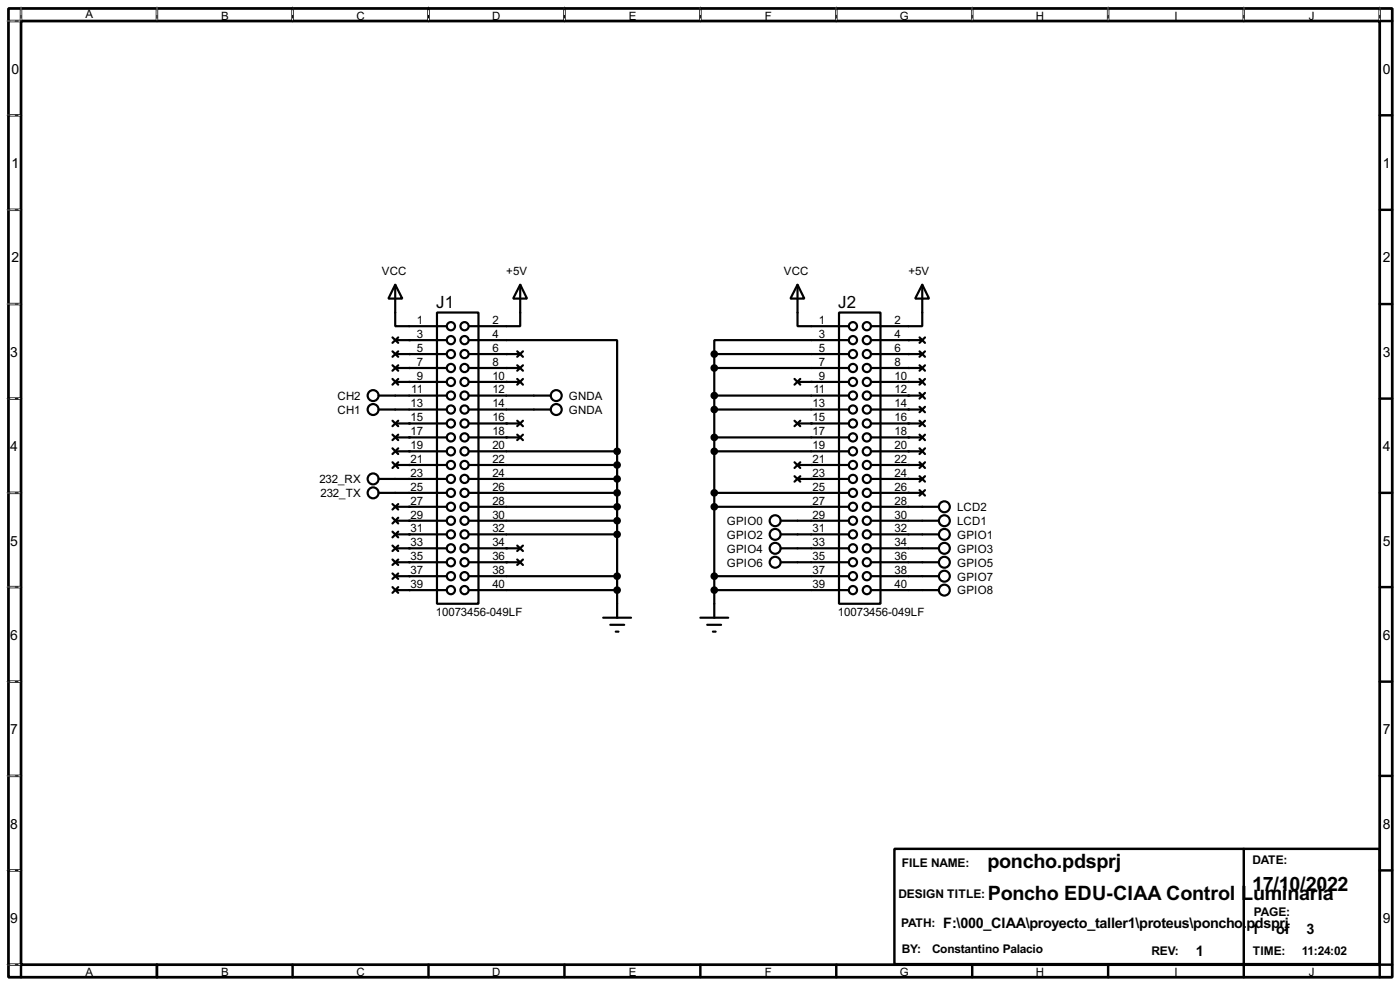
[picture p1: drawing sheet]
<svg xmlns="http://www.w3.org/2000/svg" width="256mm" height="180mm" viewBox="0 0 256 180" stroke-linecap="round" stroke-linejoin="round" font-family="sans-serif">
<path d="M1.6 1.6h253.5v177.3h-253.5zM3.9 3.9h248.9v172.7h-248.9z" fill="none" stroke="#000" stroke-width=".5"/>
<g fill="none" stroke="#000" stroke-width=".45">
<path d="M3.9 1.6v2.3h-2.3M28.8 1.6v2.3M53.6 1.6v2.3M78.5 1.6v2.3M103.4 1.6v2.3M128.3 1.6v2.3M153.2 1.6v2.3M178.1 1.6v2.3M203 1.6v2.3M227.9 1.6v2.3M252.8 1.6v2.3h2.3M1.6 21.1h2.3"/>
<path d="M1.6 38.4h2.3M252.8 21.1h2.3M252.8 38.4h2.3M1.6 55.7h2.3M252.8 55.7h2.3M1.6 73h2.3M252.8 73h2.3M1.6 90.2h2.3M252.8 90.2h2.3M1.6 107.5h2.3M252.8 107.5h2.3M1.6 124.8h2.3"/>
<path d="M252.8 124.8h2.3M1.6 142h2.3M1.6 159.3h2.3M163.9 155.4h88.9v21.1h-88.9zM227.9 155.4v21.1M252.8 142h2.3M252.8 159.3h2.3M1.6 176.6h2.3v2.3M28.8 176.6v2.3M53.6 176.6v2.3M78.5 176.6v2.3M103.4 176.6v2.3"/>
<path d="M128.3 176.6v2.3M153.2 176.6v2.3M178.1 176.6v2.3M203 176.6v2.3M227.9 176.6v2.3M255.1 176.6h-2.3v2.3"/>
</g>
<g fill="none" stroke="#fff" stroke-width=".18">
<path d="M1.3 3.9h2.3M3.9 1.3v2.3M28.8 1.3v2.3M53.6 1.3v2.3M78.5 1.3v2.3M103.4 1.3v2.3M128.3 1.3v2.3M153.2 1.3v2.3M178.1 1.3v2.3M203 1.3v2.3M227.9 1.3v2.3M252.8 1.3v2.3"/>
<path d="M1.3 21.1h2.3M1.3 38.4h2.3M1.3 55.7h2.3M1.3 73h2.3M1.3 90.2h2.3M1.3 107.5h2.3M1.3 124.8h2.3M1.3 142h2.3M1.3 159.3h2.3M1.3 176.6h2.3"/>
</g>
<g fill="none" stroke="#000" stroke-width=".18" stroke-dasharray=".5 1">
<path d="M1.3 3.9h2.3M3.9 1.3v2.3M28.8 1.3v2.3M53.6 1.3v2.3M78.5 1.3v2.3M103.4 1.3v2.3M128.3 1.3v2.3M153.2 1.3v2.3M178.1 1.3v2.3M203 1.3v2.3M227.9 1.3v2.3M252.8 1.3v2.3"/>
<path d="M1.3 21.1h2.3M1.3 38.4h2.3M1.3 55.7h2.3M1.3 73h2.3M1.3 90.2h2.3M1.3 107.5h2.3M1.3 124.8h2.3M1.3 142h2.3M1.3 159.3h2.3M1.3 176.6h2.3"/>
</g>
<g fill="none" stroke="#000" stroke-width=".4">
<path d="M72.4 52.1l1.3 2.6h-2.5zM72.4 52.1v7.6h9.4M80.1 57.2h7.6v53.3h-7.6zM95.3 52.1l1.3 2.6h-2.6zM95.3 52.1v7.6h-9.4M146.1 52.1l1.3 2.6h-2.6zM146.1 52.1v7.6h9.4M153.7 57.2h7.6v53.3h-7.6zM169 52.1l1.2 2.6h-2.5zM169 52.1v7.6h-9.4M69.4 72.4h12.4M69.4 75h12.4"/>
<path d="M71.9 61.8l1.1 1M71.9 64.3l1.1 1M71.9 66.9l1.1 1M71.9 69.4l1.1 1M71.9 77l1.1 1M71.9 79.6l1.1 1M72.4 64.8h9.4M72.4 67.4h9.4M72.4 62.3h9.4M72.4 69.9h9.4M72.4 77.5h9.4M73 61.8l-1.1 1"/>
<path d="M73 64.3l-1.1 1M73 66.9l-1.1 1M73 69.4l-1.1 1M73 77l-1.1 1M73 79.6l-1.1 1M85.9 62.3h27.2v20.3M85.9 72.4h15M85.9 75h15M85.9 64.8h9.4M85.9 67.4h9.4M85.9 69.9h9.4M85.9 77.5h9.4"/>
<path d="M94.8 79.6l1 1M94.8 77l1 1M94.8 69.4l1 1M94.8 66.9l1 1M94.8 64.3l1 1M95.8 79.6l-1 1M95.8 77l-1 1M95.8 69.4l-1 1M95.8 66.9l-1 1M95.8 64.3l-1 1M130.9 64.8v48.3M130.9 72.4h24.6"/>
<path d="M130.9 75h24.6M130.9 64.8h24.6M130.9 67.4h24.6M145.6 77l1 1M145.6 69.4l1 1M146.1 69.9h9.4M146.1 77.5h9.4M146.6 77l-1 1M146.6 69.4l-1 1M155.5 62.3h-24.6v2.5M159.6 72.4h9.4M159.6 75h9.4"/>
<path d="M159.6 64.8h9.4M159.6 67.4h9.4M159.6 62.3h9.4M159.6 69.9h9.4M159.6 77.5h9.4M168.5 61.8l1 1M168.5 64.3l1 1M168.5 66.9l1 1M168.5 69.4l1 1M168.5 71.9l1 1.1M168.5 74.5l1 1M168.5 77l1 1"/>
<path d="M168.5 79.6l1 1M169.5 61.8l-1 1M169.5 64.3l-1 1M169.5 66.9l-1 1M169.5 69.4l-1 1M169.5 71.9l-1 1.1M169.5 74.5l-1 1M169.5 77l-1 1M169.5 79.6l-1 1M69.4 87.7h12.4M69.4 90.2h12.4M71.9 82.1l1.1 1"/>
<path d="M71.9 84.6l1.1 1.1M71.9 92.3l1.1 1M71.9 94.8l1.1 1M71.9 97.3l1.1 1.1M71.9 99.9l1.1 1M72.4 82.6h9.4M72.4 85.1h9.4M72.4 92.8h9.4M72.4 95.3h9.4M72.4 97.8h9.4M72.4 80.1h9.4M73 82.1l-1.1 1"/>
<path d="M73 84.6l-1.1 1.1M73 92.3l-1.1 1M73 94.8l-1.1 1M73 97.3l-1.1 1.1M73 99.9l-1.1 1M85.9 82.6h27.2M85.9 85.1h27.2M85.9 87.7h27.2M85.9 90.2h27.2M85.9 92.8h27.2M85.9 95.3h27.2M85.9 97.8h27.2"/>
<path d="M85.9 80.1h9.4M94.8 99.9l1 1M95.8 99.9l-1 1M113.1 82.6v30.5M130.9 82.6h24.6M130.9 90.2h24.6M130.9 92.8h24.6M130.9 80.1h24.6M143.1 95.3h12.4M143.1 97.8h12.4M145.6 87.2l1 1M145.6 84.6l1 1.1"/>
<path d="M146.1 85.1h9.4M146.1 87.7h9.4M146.6 84.6l-1 1.1M146.6 87.2l-1 1M159.6 82.6h9.4M159.6 85.1h9.4M159.6 87.7h9.4M159.6 90.2h9.4M159.6 92.8h12.4M159.6 95.3h12.4M159.6 97.8h12.4M159.6 80.1h9.4"/>
<path d="M168.5 82.1l1 1M168.5 84.6l1 1.1M168.5 87.2l1 1M168.5 89.7l1 1M169.5 82.1l-1 1M169.5 84.6l-1 1.1M169.5 87.2l-1 1M169.5 89.7l-1 1M71.9 102.4l1.1 1M71.9 105l1.1 1M71.9 107.5l1.1 1M72.4 105.5h9.4"/>
<path d="M72.4 108h9.4M72.4 100.4h9.4M72.4 102.9h9.4M73 102.4l-1.1 1M73 105l-1.1 1M73 107.5l-1.1 1M85.9 105.5h27.2M85.9 108h27.2M85.9 100.4h9.4M85.9 102.9h9.4M94.8 102.4l1 1M95.8 102.4l-1 1"/>
<path d="M110.5 113.1h5.1M111.8 114.4h2.6M112.8 115.6h.5M128.3 113.1h5.1M129.6 114.4h2.5M130.6 115.6h.5M130.9 105.5h24.6M130.9 108h24.6M143.1 100.4h12.4M143.1 102.9h12.4M159.6 105.5h12.4M159.6 108h12.4"/>
<path d="M159.6 100.4h12.4M159.6 102.9h12.4"/>
<circle cx="82.6" cy="59.7" r=".75"/>
<circle cx="85.1" cy="59.7" r=".75"/>
<circle cx="156.2" cy="59.7" r=".75"/>
<circle cx="158.8" cy="59.7" r=".75"/>
<circle cx="68.3" cy="75" r="1"/>
<circle cx="68.3" cy="72.4" r="1"/>
<circle cx="82.6" cy="64.8" r=".75"/>
<circle cx="82.6" cy="67.4" r=".75"/>
<circle cx="82.6" cy="77.5" r=".75"/>
<circle cx="82.6" cy="72.4" r=".75"/>
<circle cx="82.6" cy="75" r=".75"/>
<circle cx="82.6" cy="69.9" r=".75"/>
<circle cx="82.6" cy="62.3" r=".75"/>
<circle cx="85.1" cy="77.5" r=".75"/>
<circle cx="85.1" cy="72.4" r=".75"/>
<circle cx="85.1" cy="64.8" r=".75"/>
<circle cx="85.1" cy="62.3" r=".75"/>
<circle cx="85.1" cy="69.9" r=".75"/>
<circle cx="85.1" cy="75" r=".75"/>
<circle cx="85.1" cy="67.4" r=".75"/>
<circle cx="101.9" cy="75" r="1"/>
<circle cx="101.9" cy="72.4" r="1"/>
<circle cx="156.2" cy="67.4" r=".75"/>
<circle cx="156.2" cy="77.5" r=".75"/>
<circle cx="156.2" cy="62.3" r=".75"/>
<circle cx="156.2" cy="69.9" r=".75"/>
<circle cx="156.2" cy="64.8" r=".75"/>
<circle cx="156.2" cy="72.4" r=".75"/>
<circle cx="156.2" cy="75" r=".75"/>
<circle cx="158.8" cy="69.9" r=".75"/>
<circle cx="158.8" cy="77.5" r=".75"/>
<circle cx="158.8" cy="64.8" r=".75"/>
<circle cx="158.8" cy="72.4" r=".75"/>
<circle cx="158.8" cy="67.4" r=".75"/>
<circle cx="158.8" cy="75" r=".75"/>
<circle cx="158.8" cy="62.3" r=".75"/>
<circle cx="68.3" cy="87.7" r="1"/>
<circle cx="68.3" cy="90.2" r="1"/>
<circle cx="82.6" cy="82.6" r=".75"/>
<circle cx="82.6" cy="87.7" r=".75"/>
<circle cx="82.6" cy="85.1" r=".75"/>
<circle cx="82.6" cy="90.2" r=".75"/>
<circle cx="82.6" cy="97.8" r=".75"/>
<circle cx="82.6" cy="92.8" r=".75"/>
<circle cx="82.6" cy="95.3" r=".75"/>
<circle cx="82.6" cy="80.1" r=".75"/>
<circle cx="85.1" cy="87.7" r=".75"/>
<circle cx="85.1" cy="97.8" r=".75"/>
<circle cx="85.1" cy="90.2" r=".75"/>
<circle cx="85.1" cy="82.6" r=".75"/>
<circle cx="85.1" cy="80.1" r=".75"/>
<circle cx="85.1" cy="85.1" r=".75"/>
<circle cx="85.1" cy="95.3" r=".75"/>
<circle cx="85.1" cy="92.8" r=".75"/>
<circle cx="142" cy="97.8" r="1"/>
<circle cx="142" cy="95.3" r="1"/>
<circle cx="156.2" cy="87.7" r=".75"/>
<circle cx="156.2" cy="95.3" r=".75"/>
<circle cx="156.2" cy="97.8" r=".75"/>
<circle cx="156.2" cy="82.6" r=".75"/>
<circle cx="156.2" cy="80.1" r=".75"/>
<circle cx="156.2" cy="85.1" r=".75"/>
<circle cx="156.2" cy="90.2" r=".75"/>
<circle cx="156.2" cy="92.8" r=".75"/>
<circle cx="158.8" cy="92.8" r=".75"/>
<circle cx="158.8" cy="85.1" r=".75"/>
<circle cx="158.8" cy="90.2" r=".75"/>
<circle cx="158.8" cy="97.8" r=".75"/>
<circle cx="158.8" cy="82.6" r=".75"/>
<circle cx="158.8" cy="87.7" r=".75"/>
<circle cx="158.8" cy="80.1" r=".75"/>
<circle cx="158.8" cy="95.3" r=".75"/>
<circle cx="173" cy="97.8" r="1"/>
<circle cx="173" cy="95.3" r="1"/>
<circle cx="173" cy="92.8" r="1"/>
<circle cx="82.6" cy="100.4" r=".75"/>
<circle cx="82.6" cy="102.9" r=".75"/>
<circle cx="82.6" cy="105.5" r=".75"/>
<circle cx="82.6" cy="108" r=".75"/>
<circle cx="85.1" cy="100.4" r=".75"/>
<circle cx="85.1" cy="102.9" r=".75"/>
<circle cx="85.1" cy="108" r=".75"/>
<circle cx="85.1" cy="105.5" r=".75"/>
<circle cx="142" cy="102.9" r="1"/>
<circle cx="142" cy="100.4" r="1"/>
<circle cx="156.2" cy="100.4" r=".75"/>
<circle cx="156.2" cy="105.5" r=".75"/>
<circle cx="156.2" cy="108" r=".75"/>
<circle cx="156.2" cy="102.9" r=".75"/>
<circle cx="158.8" cy="100.4" r=".75"/>
<circle cx="158.8" cy="105.5" r=".75"/>
<circle cx="158.8" cy="108" r=".75"/>
<circle cx="158.8" cy="102.9" r=".75"/>
<circle cx="173" cy="108" r="1"/>
<circle cx="173" cy="102.9" r="1"/>
<circle cx="173" cy="105.5" r="1"/>
<circle cx="173" cy="100.4" r="1"/>
</g>
<g fill="#000">
<circle cx="75" cy="67.4" r=".2"/>
<circle cx="75" cy="64.8" r=".2"/>
<circle cx="75" cy="69.9" r=".2"/>
<circle cx="75" cy="62.3" r=".2"/>
<circle cx="75" cy="77.5" r=".2"/>
<circle cx="92.8" cy="69.9" r=".2"/>
<circle cx="92.8" cy="64.8" r=".2"/>
<circle cx="92.8" cy="67.4" r=".2"/>
<circle cx="92.8" cy="77.5" r=".2"/>
<circle cx="148.6" cy="69.9" r=".2"/>
<circle cx="148.6" cy="77.5" r=".2"/>
<circle cx="166.4" cy="77.5" r=".2"/>
<circle cx="166.4" cy="62.3" r=".2"/>
<circle cx="166.4" cy="64.8" r=".2"/>
<circle cx="166.4" cy="67.4" r=".2"/>
<circle cx="166.4" cy="69.9" r=".2"/>
<circle cx="166.4" cy="72.4" r=".2"/>
<circle cx="166.4" cy="75" r=".2"/>
<circle cx="75" cy="80.1" r=".2"/>
<circle cx="75" cy="82.6" r=".2"/>
<circle cx="75" cy="92.8" r=".2"/>
<circle cx="75" cy="95.3" r=".2"/>
<circle cx="75" cy="85.1" r=".2"/>
<circle cx="75" cy="97.8" r=".2"/>
<circle cx="92.8" cy="80.1" r=".2"/>
<circle cx="148.6" cy="85.1" r=".2"/>
<circle cx="148.6" cy="87.7" r=".2"/>
<circle cx="166.4" cy="85.1" r=".2"/>
<circle cx="166.4" cy="80.1" r=".2"/>
<circle cx="166.4" cy="82.6" r=".2"/>
<circle cx="166.4" cy="87.7" r=".2"/>
<circle cx="166.4" cy="90.2" r=".2"/>
<circle cx="75" cy="102.9" r=".2"/>
<circle cx="75" cy="105.5" r=".2"/>
<circle cx="75" cy="108" r=".2"/>
<circle cx="75" cy="100.4" r=".2"/>
<circle cx="92.8" cy="100.4" r=".2"/>
<circle cx="92.8" cy="102.9" r=".2"/>
</g>
<g fill="#000" stroke="#000" stroke-width=".4">
<circle cx="130.8" cy="67.4" r=".5"/>
<circle cx="130.8" cy="64.8" r=".5"/>
<circle cx="130.8" cy="75" r=".5"/>
<circle cx="130.8" cy="72.4" r=".5"/>
<circle cx="113" cy="87.7" r=".5"/>
<circle cx="113" cy="92.8" r=".5"/>
<circle cx="113" cy="95.3" r=".5"/>
<circle cx="113" cy="90.2" r=".5"/>
<circle cx="113" cy="97.8" r=".5"/>
<circle cx="113" cy="85.1" r=".5"/>
<circle cx="113" cy="82.6" r=".5"/>
<circle cx="130.8" cy="92.8" r=".5"/>
<circle cx="130.8" cy="82.6" r=".5"/>
<circle cx="130.8" cy="90.2" r=".5"/>
<circle cx="130.8" cy="80.1" r=".5"/>
<circle cx="113" cy="108" r=".5"/>
<circle cx="113" cy="105.5" r=".5"/>
<circle cx="130.8" cy="108" r=".5"/>
<circle cx="130.8" cy="105.5" r=".5"/>
</g>
<g font-size="4.1">
<text x="180.9" y="158.9">poncho.pdsprj</text>
<text x="181" y="164.8">Poncho EDU-CIAA Control Luminaria</text>
<text x="229.4" y="163">17/10/2022</text>
</g>
<g font-size="3.5">
<text x="79.9" y="56.4">J1</text>
<text x="153.6" y="56.4">J2</text>
</g>
<g font-size="3">
<text x="172.8" y="169.8">F:\000_CIAA\proyecto_taller1\proteus\poncho.</text>
<text x="228.4" y="169.8">pdsprj</text>
<text x="229.2" y="170.9">1</text>
<text x="233.8" y="170.9">of</text>
<text x="239.4" y="170.9">3</text>
<text x="219.1" y="174.9">1</text>
</g>
<g font-size="2.9">
<text x="2.1" y="13.5">0</text>
<text x="253.4" y="13.5">0</text>
<text x="2.1" y="30.7">1</text>
<text x="253.4" y="30.7">1</text>
<text x="2.1" y="48">2</text>
<text x="253.4" y="48">2</text>
<text x="1.9" y="65.3">3</text>
<text x="253.4" y="65.3">3</text>
<text x="1.9" y="82.5">4</text>
<text x="253.4" y="82.5">4</text>
<text x="1.9" y="99.9">5</text>
<text x="253.4" y="99.9">5</text>
<text x="1.9" y="117.1">6</text>
<text x="253.4" y="117.1">6</text>
<text x="1.9" y="134.4">7</text>
<text x="253.4" y="134.4">7</text>
<text x="1.9" y="151.7">8</text>
<text x="253.4" y="151.7">8</text>
<text x="1.9" y="168.9">9</text>
<text x="253.4" y="168.9">9</text>
</g>
<g font-size="2.5">
<text x="165.2" y="158.7">FILE NAME:</text>
<text x="229.4" y="158.2">DATE:</text>
<text x="164.6" y="164.3">DESIGN TITLE:</text>
<text x="229.7" y="167.6">PAGE:</text>
<text x="165.1" y="169.6">PATH:</text>
<text x="165.2" y="174.5">BY:</text>
<text x="170.7" y="174.5">Constantino Palacio</text>
<text x="210.9" y="174.7">REV:</text>
<text x="229.5" y="174.7">TIME:</text>
<text x="238.5" y="174.7">11:24:02</text>
</g>
<g font-size="2.4">
<text x="15.6" y="3.4">A</text>
<text x="40.5" y="3.6">B</text>
<text x="65.3" y="3.6">C</text>
<text x="90.2" y="3.6">D</text>
<text x="115.2" y="3.6">E</text>
<text x="140.1" y="3.6">F</text>
<text x="164.8" y="3.6">G</text>
<text x="189.8" y="3.6">H</text>
<text x="215.1" y="3.6">I</text>
<text x="239.8" y="3.6">J</text>
<text x="69.9" y="50.4">VCC</text>
<text x="92.8" y="50.4">+5V</text>
<text x="143.6" y="50.4">VCC</text>
<text x="166.4" y="50.4">+5V</text>
<text x="76.4" y="59.3">1</text>
<text x="90.2" y="59.3">2</text>
<text x="150" y="59.3">1</text>
<text x="163.9" y="59.3">2</text>
<text x="76.4" y="61.9">3</text>
<text x="76.4" y="64.4">5</text>
<text x="90.2" y="61.9">4</text>
<text x="90.2" y="64.4">6</text>
<text x="150" y="61.9">3</text>
<text x="150" y="64.4">5</text>
<text x="163.9" y="61.9">4</text>
<text x="163.9" y="64.4">6</text>
<text x="75.4" y="72">11</text>
<text x="76.4" y="67">7</text>
<text x="76.4" y="69.5">9</text>
<text x="90.2" y="67">8</text>
<text x="90.2" y="69.5">10</text>
<text x="90.2" y="72">12</text>
<text x="149" y="72">11</text>
<text x="150" y="67">7</text>
<text x="150" y="69.5">9</text>
<text x="163.9" y="67">8</text>
<text x="163.9" y="69.5">10</text>
<text x="163.9" y="72">12</text>
<text x="61.8" y="75.8">CH1</text>
<text x="61.8" y="73.2">CH2</text>
<text x="75.2" y="74.6">13</text>
<text x="75.2" y="77.1">15</text>
<text x="90.2" y="74.6">14</text>
<text x="90.2" y="77.1">16</text>
<text x="104.2" y="73.2">GNDA</text>
<text x="104.2" y="75.8">GNDA</text>
<text x="148.9" y="74.6">13</text>
<text x="148.9" y="77.1">15</text>
<text x="163.9" y="74.6">14</text>
<text x="163.9" y="77.1">16</text>
<text x="75.2" y="79.7">17</text>
<text x="75.2" y="82.2">19</text>
<text x="90.2" y="79.7">18</text>
<text x="90.2" y="82.2">20</text>
<text x="148.9" y="79.7">17</text>
<text x="148.9" y="82.2">19</text>
<text x="163.9" y="79.7">18</text>
<text x="163.9" y="82.2">20</text>
<text x="58.5" y="88.5">232_RX</text>
<text x="75.2" y="84.7">21</text>
<text x="75.2" y="87.3">23</text>
<text x="75.2" y="89.8">25</text>
<text x="90.2" y="84.7">22</text>
<text x="90.2" y="87.3">24</text>
<text x="90.2" y="89.8">26</text>
<text x="148.9" y="84.7">21</text>
<text x="148.9" y="87.3">23</text>
<text x="148.9" y="89.8">25</text>
<text x="163.9" y="84.7">22</text>
<text x="163.9" y="87.3">24</text>
<text x="163.9" y="89.8">26</text>
<text x="58.7" y="91">232_TX</text>
<text x="75.2" y="92.4">27</text>
<text x="75.2" y="94.9">29</text>
<text x="90.2" y="92.4">28</text>
<text x="90.2" y="94.9">30</text>
<text x="148.9" y="92.4">27</text>
<text x="148.9" y="94.9">29</text>
<text x="163.9" y="92.4">28</text>
<text x="163.9" y="94.9">30</text>
<text x="175.3" y="93.6">LCD2</text>
<text x="75.2" y="97.4">31</text>
<text x="75.2" y="100">33</text>
<text x="90.2" y="97.4">32</text>
<text x="90.2" y="100">34</text>
<text x="133.1" y="96.1">GPIO0</text>
<text x="133.1" y="98.6">GPIO2</text>
<text x="133.1" y="101.2">GPIO4</text>
<text x="148.9" y="97.4">31</text>
<text x="148.9" y="100">33</text>
<text x="163.9" y="97.4">32</text>
<text x="163.9" y="100">34</text>
<text x="175.3" y="98.6">GPIO1</text>
<text x="175.3" y="101.2">GPIO3</text>
<text x="175.3" y="96.1">LCD1</text>
<text x="75.2" y="102.5">35</text>
<text x="75.2" y="105.1">37</text>
<text x="75.2" y="107.6">39</text>
<text x="90.2" y="102.5">36</text>
<text x="90.2" y="105.1">38</text>
<text x="90.2" y="107.6">40</text>
<text x="133.1" y="103.7">GPIO6</text>
<text x="148.9" y="102.5">35</text>
<text x="148.9" y="105.1">37</text>
<text x="148.9" y="107.6">39</text>
<text x="163.9" y="102.5">36</text>
<text x="163.9" y="105.1">38</text>
<text x="163.9" y="107.6">40</text>
<text x="175.3" y="103.7">GPIO5</text>
<text x="175.3" y="106.3">GPIO7</text>
<text x="79.9" y="112.7">10073456-049LF</text>
<text x="153.5" y="112.7">10073456-049LF</text>
<text x="175.3" y="108.8">GPIO8</text>
<text x="15.6" y="178.7">A</text>
<text x="40.5" y="178.7">B</text>
<text x="65.3" y="178.7">C</text>
<text x="90.2" y="178.7">D</text>
<text x="115.2" y="178.7">E</text>
<text x="140.1" y="178.7">F</text>
<text x="164.8" y="178.7">G</text>
<text x="189.8" y="178.7">H</text>
<text x="215.1" y="178.7">I</text>
<text x="239.8" y="178.7">J</text>
</g>
</svg>
